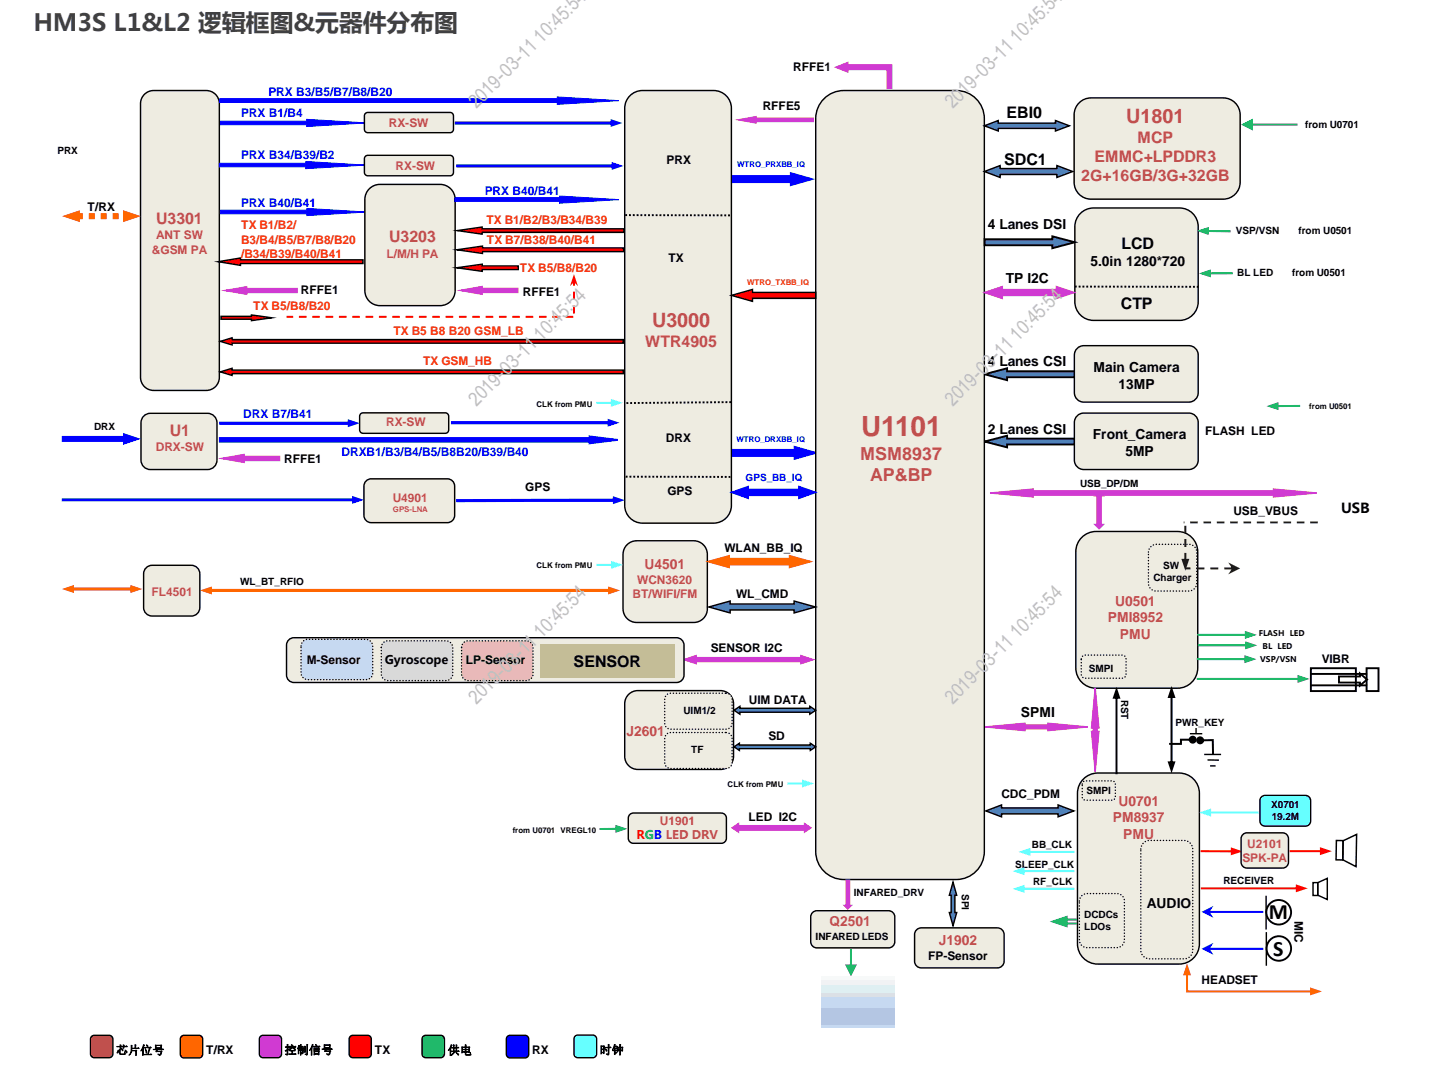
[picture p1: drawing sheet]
<svg xmlns="http://www.w3.org/2000/svg" width="254mm" height="190mm" viewBox="0 0 254 190" stroke-linecap="round" stroke-linejoin="round" font-family="sans-serif">
<path d="M111.9 144.7l.7-.2h15.6a.9 .9 0 0 1 .9 .9v3.6a.9 .9 0 0 1-.9 .9h-15.6a.9 .9 0 0 1-.9-.9v-3.6z" fill-rule="evenodd" fill="#eeece1"/>
<path d="M111.9 144.7l.7-.2h15.6a.9 .9 0 0 1 .9 .9v3.6a.9 .9 0 0 1-.9 .9h-15.6a.9 .9 0 0 1-.9-.9v-3.6z" fill="none" stroke="#000" stroke-width=".25"/>
<path d="M64.1 73.5l.4-.1h14.6a.61 .61 0 0 1 .7 .6v2.4a.61 .61 0 0 1-.7 .6h-14.6a.61 .61 0 0 1-.6-.6v-2.4z" fill-rule="evenodd" fill="#eeece1"/>
<path d="M64.1 73.5l.4-.1h14.6a.61 .61 0 0 1 .7 .6v2.4a.61 .61 0 0 1-.7 .6h-14.6a.61 .61 0 0 1-.6-.6v-2.4z" fill="none" stroke="#000" stroke-width=".25"/>
<path d="M129.3 31.3h11.3v-.5l3.7 1-3.7 1.1v-.5h-11.3z" fill-rule="evenodd" fill="#00f"/>
<path d="M129.3 31.3h11.3v-.5l3.7 1-3.7 1.1v-.5h-11.3z" fill="none" stroke="#00f" stroke-width=".34"/>
<path d="M130 79.9h11.2v-.5l3.8 1.1-3.8 1v-.5h-11.2z" fill-rule="evenodd" fill="#00f"/>
<path d="M130 79.9h11.2v-.5l3.8 1.1-3.8 1v-.5h-11.2z" fill="none" stroke="#00f" stroke-width=".34"/>
<path d="M175 66.5l4-1.1v.6h12.1v1h-12.1v.6z" fill-rule="evenodd" fill="#4f81bd"/>
<path d="M175 66.5l4-1.1v.6h12.1v1h-12.1v.6z" fill="none" stroke="#000" stroke-width=".34"/>
<path d="M175 78.5l4-1.1v.5h12.1v1.1h-12.1v.5z" fill-rule="evenodd" fill="#4f81bd"/>
<path d="M175 78.5l4-1.1v.5h12.1v1.1h-12.1v.5z" fill="none" stroke="#000" stroke-width=".34"/>
<path d="M39.1 21.5h15.4v-.3l10.6 .6-10.6 .7v-.3h-15.4z" fill-rule="evenodd" fill="#00f"/>
<path d="M39.1 21.5h15.4v-.3l10.6 .6-10.6 .7v-.3h-15.4z" fill="none" stroke="#00f" stroke-width=".18"/>
<path d="M146.2 17.9a5 5 0 0 1 3.8-1.8h20a5 5 0 0 1 5 5v130.2a5 5 0 0 1-5 5h-20a5 5 0 0 1-5-5v-130.2a5 5 0 0 1 1.2-3.2z" fill-rule="evenodd" fill="#eeece1"/>
<path d="M146.2 17.9a5 5 0 0 1 3.8-1.8h20a5 5 0 0 1 5 5v130.2a5 5 0 0 1-5 5h-20a5 5 0 0 1-5-5v-130.2a5 5 0 0 1 1.2-3.2z" fill="none" stroke="#000" stroke-width=".25"/>
<path d="M112 17a3.2 3.2 0 0 1 2.2-.9h12.6a3.2 3.2 0 0 1 3.2 3.1v70.6a3.2 3.2 0 0 1-3.2 3.2h-12.6a3.2 3.2 0 0 1-3.2-3.2v-70.6a3.2 3.2 0 0 1 1-2.2z" fill-rule="evenodd" fill="#eeece1"/>
<path d="M112 17a3.2 3.2 0 0 1 2.2-.9h12.6a3.2 3.2 0 0 1 3.2 3.1v70.6a3.2 3.2 0 0 1-3.2 3.2h-12.6a3.2 3.2 0 0 1-3.2-3.2v-70.6a3.2 3.2 0 0 1 1-2.2z" fill="none" stroke="#000" stroke-width=".25"/>
<path d="M191.6 18.5a2.99 2.99 0 0 1 2.3-1.1h23.5a3 3 0 0 1 3 3v12a3 3 0 0 1-3 3h-23.5a3 3 0 0 1-3-3v-12l.1-.7z" fill-rule="evenodd" fill="#eeece1"/>
<path d="M191.6 18.5a2.99 2.99 0 0 1 2.3-1.1h23.5a3 3 0 0 1 3 3v12a3 3 0 0 1-3 3h-23.5a3 3 0 0 1-3-3v-12l.1-.7z" fill="none" stroke="#000" stroke-width=".25"/>
<path d="M191.5 61.9l.7-.4 .4-.1h18.7a1.67 1.67 0 0 1 1.7 1.7v6.7a1.67 1.67 0 0 1-1.7 1.7h-18.7a1.67 1.67 0 0 1-1.6-1.7v-6.7v-.4z" fill-rule="evenodd" fill="#eeece1"/>
<path d="M191.5 61.9l.7-.4 .4-.1h18.7a1.67 1.67 0 0 1 1.7 1.7v6.7a1.67 1.67 0 0 1-1.7 1.7h-18.7a1.67 1.67 0 0 1-1.6-1.7v-6.7v-.4z" fill="none" stroke="#000" stroke-width=".25"/>
<path d="M192 37.9a3.3 3.3 0 0 1 2.4-.9h15.2a3.3 3.3 0 0 1 3.4 3.3v13.3a3.3 3.3 0 0 1-3.4 3.3h-15.2a3.3 3.3 0 0 1-3.3-3.3v-13.3a3.3 3.3 0 0 1 .9-2.4z" fill-rule="evenodd" fill="#eeece1"/>
<path d="M192 37.9a3.3 3.3 0 0 1 2.4-.9h15.2a3.3 3.3 0 0 1 3.4 3.3v13.3a3.3 3.3 0 0 1-3.4 3.3h-15.2a3.3 3.3 0 0 1-3.3-3.3v-13.3a3.3 3.3 0 0 1 .9-2.4z" fill="none" stroke="#000" stroke-width=".25"/>
<path d="M191.5 73.9l.7-.4 .4-.1h18.7a1.67 1.67 0 0 1 1.7 1.7v6.7a1.67 1.67 0 0 1-1.7 1.6h-18.7a1.67 1.67 0 0 1-1.6-1.6v-6.7v-.5z" fill-rule="evenodd" fill="#eeece1"/>
<path d="M191.5 73.9l.7-.4 .4-.1h18.7a1.67 1.67 0 0 1 1.7 1.7v6.7a1.67 1.67 0 0 1-1.7 1.6h-18.7a1.67 1.67 0 0 1-1.6-1.6v-6.7v-.5z" fill="none" stroke="#000" stroke-width=".25"/>
<path d="M25.5 17a2.33 2.33 0 0 1 1.8-.9h9.4a2.33 2.33 0 0 1 2.3 2.3v48.6a2.33 2.33 0 0 1-2.3 2.4h-9.4a2.33 2.33 0 0 1-2.3-2.4v-48.6v-.5z" fill-rule="evenodd" fill="#eeece1"/>
<path d="M25.5 17a2.33 2.33 0 0 1 1.8-.9h9.4a2.33 2.33 0 0 1 2.3 2.3v48.6a2.33 2.33 0 0 1-2.3 2.4h-9.4a2.33 2.33 0 0 1-2.3-2.4v-48.6v-.5z" fill="none" stroke="#000" stroke-width=".25"/>
<path d="M64.9 85.6l.7-.4 .4-.1h13.5a1.3 1.3 0 0 1 1.3 1.3v5.2a1.3 1.3 0 0 1-1.3 1.3h-13.5a1.3 1.3 0 0 1-1.3-1.3v-5.2z" fill-rule="evenodd" fill="#eeece1"/>
<path d="M64.9 85.6l.7-.4 .4-.1h13.5a1.3 1.3 0 0 1 1.3 1.3v5.2a1.3 1.3 0 0 1-1.3 1.3h-13.5a1.3 1.3 0 0 1-1.3-1.3v-5.2z" fill="none" stroke="#000" stroke-width=".25"/>
<path d="M111.1 38.2l19 .1M191.1 50.9l21.9 .1M111.3 71.6l18.7-.1M111.2 84.7l19 .1" fill="none" stroke="#000" stroke-width=".34" stroke-dasharray=".3 .3" stroke-linecap="butt"/>
<path d="M130 87.5l3-1.1v.6h9v-.6l3 1.1-3 1.1v-.6h-9v.6z" fill-rule="evenodd" fill="#00f"/>
<path d="M130 87.5l3-1.1v.6h9v-.6l3 1.1-3 1.1v-.6h-9v.6z" fill="none" stroke="#00f" stroke-width=".25"/>
<path d="M175 52l3.2-1.1v.6h9.6v-.6l3.2 1.1-3.2 1v-.5h-9.6v.5z" fill-rule="evenodd" fill="#d03ad2"/>
<path d="M175 52l3.2-1.1v.6h9.6v-.6l3.2 1.1-3.2 1v-.5h-9.6v.5z" fill="none" stroke="#d03ad2" stroke-width=".25"/>
<path d="M175 30.5l2.8-1.1v.6h10.1v-.6l2.8 1.1-2.8 1v-.5h-10.1v.5z" fill-rule="evenodd" fill="#4f81bd"/>
<path d="M175 30.5l2.8-1.1v.6h10.1v-.6l2.8 1.1-2.8 1v-.5h-10.1v.5z" fill="none" stroke="#000" stroke-width=".25"/>
<path d="M175 22.4l2.4-1v.5h10.2v-.5l2.5 1-2.5 .9v-.5h-10.2v.5z" fill-rule="evenodd" fill="#4f81bd"/>
<path d="M175 22.4l2.4-1v.5h10.2v-.5l2.5 1-2.5 .9v-.5h-10.2v.5z" fill="none" stroke="#000" stroke-width=".25"/>
<path d="M111.7 96.6l.9-.4 .6-.1h10.1a2.42 2.42 0 0 1 2.4 2.4v9.7a2.42 2.42 0 0 1-2.4 2.4h-10.1a2.42 2.42 0 0 1-2.5-2.4v-9.7a2.42 2.42 0 0 1 1-1.9z" fill-rule="evenodd" fill="#eeece1"/>
<path d="M111.7 96.6l.9-.4 .6-.1h10.1a2.42 2.42 0 0 1 2.4 2.4v9.7a2.42 2.42 0 0 1-2.4 2.4h-10.1a2.42 2.42 0 0 1-2.5-2.4v-9.7a2.42 2.42 0 0 1 1-1.9z" fill="none" stroke="#000" stroke-width=".25"/>
<path d="M126 99.8l3.6-1v.5h10.8v-.5l3.6 1-3.6 1v-.5h-10.8v.5z" fill-rule="evenodd" fill="#f60"/>
<path d="M126 99.8l3.6-1v.5h10.8v-.5l3.6 1-3.6 1v-.5h-10.8v.5z" fill="none" stroke="#f60" stroke-width=".34"/>
<path d="M126 107.9l3.8-1.1v.5h11.4v-.5l3.7 1.1-3.7 1v-.5h-11.4v.5z" fill-rule="evenodd" fill="#4f81bd"/>
<path d="M126 107.9l3.8-1.1v.5h11.4v-.5l3.7 1.1-3.7 1v-.5h-11.4v.5z" fill="none" stroke="#000" stroke-width=".25"/>
<g fill="#f60">
<path d="M12.8 104.4h10.7v.5h-10.7zM11 104.7l2.1-.7v1.4zM23.2 104l2.1 .7-2.1 .7z"/>
<path d="M37.3 104.6h71.2v.6h-71.2zM35.5 104.9l2.2-.7v1.4zM108.1 104.2l2.1 .7-2.1 .7z"/>
</g>
<path d="M26.1 100.7l.9-.2h7a1.5 1.5 0 0 1 1.5 1.5v6a1.5 1.5 0 0 1-1.5 1.5h-7a1.5 1.5 0 0 1-1.5-1.5v-6l.1-.5z" fill-rule="evenodd" fill="#eeece1"/>
<path d="M26.1 100.7l.9-.2h7a1.5 1.5 0 0 1 1.5 1.5v6a1.5 1.5 0 0 1-1.5 1.5h-7a1.5 1.5 0 0 1-1.5-1.5v-6l.1-.5z" fill="none" stroke="#000" stroke-width=".25"/>
<path d="M106 100.2v.3h3v-.3zM108.6 99.7v1.4l2.1-.7z" fill="#6ff"/>
<path d="M81.1 88.7v.5h28.2v-.6zM108.9 88.2v1.4l2.2-.7z" fill="#00f"/>
<path d="M13.7 37.9h1v1h-1zM15.8 37.9h1v1h-1zM17.9 37.9h1.1v1h-1.1zM20 37.9h1.1v1h-1.1zM22.1 37.9h.3v1h-.3zM11 38.4l3.2-1v2.1zM21.9 37.4l3.1 1-3.1 1.1z" fill="#f60"/>
<path d="M39 17.6h60.1v-.4l10.9 .7-10.9 .6v-.3h-60.1z" fill-rule="evenodd" fill="#00f"/>
<path d="M39 17.6h60.1v-.4l10.9 .7-10.9 .6v-.3h-60.1z" fill="none" stroke="#00f" stroke-width=".18"/>
<path d="M130 52.5l3.8-1.1v.6h11.2v1h-11.2v.6z" fill-rule="evenodd" fill="#f00"/>
<path d="M130 52.5l3.8-1.1v.6h11.2v1h-11.2v.6z" fill="none" stroke="#000" stroke-width=".25"/>
<path d="M214.5 40.9h4.2v.4l-4.2-.1zM212.7 41l2.2-.7-.1 1.5z" fill="#00b050"/>
<path d="M32.2 184.2l.5-.2h2.7a.66 .66 0 0 1 .6 .6v2.7a.66 .66 0 0 1-.6 .7h-2.7a.66 .66 0 0 1-.7-.7v-2.7z" fill-rule="evenodd" fill="#f60"/>
<path d="M32.2 184.2l.5-.2h2.7a.66 .66 0 0 1 .6 .6v2.7a.66 .66 0 0 1-.6 .7h-2.7a.66 .66 0 0 1-.7-.7v-2.7z" fill="none" stroke="#000" stroke-width=".25"/>
<path d="M62.3 184.2l.4-.2h2.6a.66 .66 0 0 1 .7 .6v2.7a.66 .66 0 0 1-.7 .7h-2.6a.66 .66 0 0 1-.6-.7v-2.7z" fill-rule="evenodd" fill="#f00"/>
<path d="M62.3 184.2l.4-.2h2.6a.66 .66 0 0 1 .7 .6v2.7a.66 .66 0 0 1-.7 .7h-2.6a.66 .66 0 0 1-.6-.7v-2.7z" fill="none" stroke="#000" stroke-width=".25"/>
<path d="M90.2 184.2l.5-.2h2.6a.66 .66 0 0 1 .7 .6v2.7a.66 .66 0 0 1-.7 .7h-2.6a.66 .66 0 0 1-.7-.7v-2.7z" fill-rule="evenodd" fill="#00f"/>
<path d="M90.2 184.2l.5-.2h2.6a.66 .66 0 0 1 .7 .6v2.7a.66 .66 0 0 1-.7 .7h-2.6a.66 .66 0 0 1-.7-.7v-2.7z" fill="none" stroke="#000" stroke-width=".25"/>
<path d="M75.2 184.2l.5-.2h2.6a.66 .66 0 0 1 .7 .6v2.7a.66 .66 0 0 1-.7 .7h-2.6a.66 .66 0 0 1-.7-.7v-2.7z" fill-rule="evenodd" fill="#00b050"/>
<path d="M75.2 184.2l.5-.2h2.6a.66 .66 0 0 1 .7 .6v2.7a.66 .66 0 0 1-.7 .7h-2.6a.66 .66 0 0 1-.7-.7v-2.7z" fill="none" stroke="#000" stroke-width=".25"/>
<path d="M16.3 184.2l.4-.2h2.7a.66 .66 0 0 1 .7 .6v2.7a.66 .66 0 0 1-.7 .7h-2.7a.66 .66 0 0 1-.6-.7v-2.7z" fill-rule="evenodd" fill="#c0504d"/>
<path d="M16.3 184.2l.4-.2h2.7a.66 .66 0 0 1 .7 .6v2.7a.66 .66 0 0 1-.7 .7h-2.7a.66 .66 0 0 1-.6-.7v-2.7z" fill="none" stroke="#000" stroke-width=".25"/>
<path d="M46.3 184.2l.5-.2h2.6a.66 .66 0 0 1 .6 .6v2.7a.66 .66 0 0 1-.6 .7h-2.6a.66 .66 0 0 1-.7-.7v-2.7z" fill-rule="evenodd" fill="#d03ad2"/>
<path d="M46.3 184.2l.5-.2h2.6a.66 .66 0 0 1 .6 .6v2.7a.66 .66 0 0 1-.6 .7h-2.6a.66 .66 0 0 1-.7-.7v-2.7z" fill="none" stroke="#000" stroke-width=".25"/>
<path d="M102.2 184.1l.5-.2h2.7a.67 .67 0 0 1 .6 .7v2.7a.67 .67 0 0 1-.6 .7h-2.7a.67 .67 0 0 1-.7-.7v-2.7z" fill-rule="evenodd" fill="#6ff"/>
<path d="M102.2 184.1l.5-.2h2.7a.67 .67 0 0 1 .6 .7v2.7a.67 .67 0 0 1-.6 .7h-2.7a.67 .67 0 0 1-.7-.7v-2.7z" fill="none" stroke="#000" stroke-width=".25"/>
<path d="M175 42.5h12v-.5l4.1 1.1-4.1 1v-.5h-12z" fill-rule="evenodd" fill="#4f81bd"/>
<path d="M175 42.5h12v-.5l4.1 1.1-4.1 1v-.5h-12z" fill="none" stroke="#000" stroke-width=".34"/>
<path d="M25.5 73.9l.8-.4 .4-.1h10.2a1.66 1.66 0 0 1 1.7 1.7v6.7a1.66 1.66 0 0 1-1.7 1.6h-10.2a1.66 1.66 0 0 1-1.6-1.6v-6.7v-.4z" fill-rule="evenodd" fill="#eeece1"/>
<path d="M25.5 73.9l.8-.4 .4-.1h10.2a1.66 1.66 0 0 1 1.7 1.7v6.7a1.66 1.66 0 0 1-1.7 1.6h-10.2a1.66 1.66 0 0 1-1.6-1.6v-6.7v-.4z" fill="none" stroke="#000" stroke-width=".25"/>
<path d="M39.1 77.9h65.7v-.3l5 .6-5 .6v-.3h-65.7z" fill-rule="evenodd" fill="#00f"/>
<path d="M39.1 77.9h65.7v-.3l5 .6-5 .6v-.3h-65.7z" fill="none" stroke="#00f" stroke-width=".34"/>
<path d="M11 77.5h11.4v1h-11.4zM21.9 76.9l3.1 1.1-3.1 1.1z" fill="#00f"/>
<path d="M64.9 20.2l.5-.2h14.6a.6 .6 0 0 1 .6 .6v2.4a.6 .6 0 0 1-.6 .6h-14.6a.6 .6 0 0 1-.6-.6v-2.4z" fill-rule="evenodd" fill="#eeece1"/>
<path d="M64.9 20.2l.5-.2h14.6a.6 .6 0 0 1 .6 .6v2.4a.6 .6 0 0 1-.6 .6h-14.6a.6 .6 0 0 1-.6-.6v-2.4z" fill="none" stroke="#000" stroke-width=".25"/>
<path d="M40.2 51.6l3.6-.6v.3h8.9v.6h-8.9v.3z" fill-rule="evenodd" fill="#d03ad2"/>
<path d="M40.2 51.6l3.6-.6v.3h8.9v.6h-8.9v.3z" fill="none" stroke="#d03ad2" stroke-width=".34"/>
<path d="M11 88.6h51.9v.5h-51.9zM62.6 88.1l2.1 .7-2.1 .7z" fill="#00f"/>
<path d="M214.9 48.4v.4l4.2-.1v-.3zM213.1 48.6l2.1 .7v-1.4z" fill="#00b050"/>
<path d="M130.5 132.7l.9-.6v.3h12.6v-.3l1 .6-1 .6v-.3h-12.6v.3z" fill-rule="evenodd" fill="#4f81bd"/>
<path d="M130.5 132.7l.9-.6v.3h12.6v-.3l1 .6-1 .6v-.3h-12.6v.3z" fill="none" stroke="#000" stroke-width=".25"/>
<path d="M130.5 126.2l1-.7v.4h12.5v-.4l1 .7-1 .7v-.3h-12.5v.3z" fill-rule="evenodd" fill="#4f81bd"/>
<path d="M130.5 126.2l1-.7v.4h12.5v-.4l1 .7-1 .7v-.3h-12.5v.3z" fill="none" stroke="#000" stroke-width=".25"/>
<path d="M111.6 123.6a2.33 2.33 0 0 1 1.8-.9h14.7a2.33 2.33 0 0 1 2.3 2.4v9.3a2.33 2.33 0 0 1-2.3 2.3h-14.7a2.33 2.33 0 0 1-2.4-2.3v-9.3l.1-.6z" fill-rule="evenodd" fill="#eeece1"/>
<path d="M111.6 123.6a2.33 2.33 0 0 1 1.8-.9h14.7a2.33 2.33 0 0 1 2.3 2.4v9.3a2.33 2.33 0 0 1-2.3 2.3h-14.7a2.33 2.33 0 0 1-2.4-2.3v-9.3l.1-.6z" fill="none" stroke="#000" stroke-width=".25"/>
<path d="M118.6 123.4l.6-.2h9.9a1.06 1.06 0 0 1 1 1.1v4.2a1.06 1.06 0 0 1-1 1.1h-9.9a1.06 1.06 0 0 1-1-1.1v-4.2v-.4z" fill-rule="evenodd" fill="#eeece1"/>
<path d="M118.6 123.4l.6-.2h9.9a1.06 1.06 0 0 1 1 1.1v4.2a1.06 1.06 0 0 1-1 1.1h-9.9a1.06 1.06 0 0 1-1-1.1v-4.2v-.4z" fill="none" stroke="#000" stroke-width=".25" stroke-dasharray="0 .5"/>
<path d="M118.6 130.4l.6-.2h9.9a1.06 1.06 0 0 1 1 1v4.3a1.06 1.06 0 0 1-1 1.1h-9.9a1.06 1.06 0 0 1-1-1.1v-4.3v-.3z" fill-rule="evenodd" fill="#eeece1"/>
<path d="M118.6 130.4l.6-.2h9.9a1.06 1.06 0 0 1 1 1v4.3a1.06 1.06 0 0 1-1 1.1h-9.9a1.06 1.06 0 0 1-1-1.1v-4.3v-.3z" fill="none" stroke="#000" stroke-width=".25" stroke-dasharray="0 .5"/>
<path d="M39.2 37.4h15.4v-.4l10.5 .7-10.5 .6v-.3h-15.4z" fill-rule="evenodd" fill="#00f"/>
<path d="M39.2 37.4h15.4v-.4l10.5 .7-10.5 .6v-.3h-15.4z" fill="none" stroke="#00f" stroke-width=".18"/>
<path d="M65.4 33.8a2.67 2.67 0 0 1 2.1-1h10.7a2.67 2.67 0 0 1 2.7 2.6v16.2a2.67 2.67 0 0 1-2.7 2.7h-10.7a2.67 2.67 0 0 1-2.6-2.7v-16.2v-.6z" fill-rule="evenodd" fill="#eeece1"/>
<path d="M65.4 33.8a2.67 2.67 0 0 1 2.1-1h10.7a2.67 2.67 0 0 1 2.7 2.6v16.2a2.67 2.67 0 0 1-2.7 2.7h-10.7a2.67 2.67 0 0 1-2.6-2.7v-16.2v-.6z" fill="none" stroke="#000" stroke-width=".25"/>
<path d="M81.3 41l4.4-.7v.4h25.2v.6h-25.2v.3z" fill-rule="evenodd" fill="#f00"/>
<path d="M81.3 41l4.4-.7v.4h25.2v.6h-25.2v.3z" fill="none" stroke="#000" stroke-width=".25"/>
<path d="M38.8 46.5l3.9-.7v.4h21.8v.6h-21.8v.4z" fill-rule="evenodd" fill="#f00"/>
<path d="M38.8 46.5l3.9-.7v.4h21.8v.6h-21.8v.4z" fill="none" stroke="#000" stroke-width=".25"/>
<path d="M39.2 66.1l2-.7v.4h69.6v.6h-69.6v.3z" fill-rule="evenodd" fill="#f00"/>
<path d="M39.2 66.1l2-.7v.4h69.6v.6h-69.6v.3z" fill="none" stroke="#000" stroke-width=".25"/>
<path d="M81.2 44.4l4.6-.7v.4h25v.6h-25v.3z" fill-rule="evenodd" fill="#f00"/>
<path d="M81.2 44.4l4.6-.7v.4h25v.6h-25v.3z" fill="none" stroke="#000" stroke-width=".25"/>
<path d="M81.2 47.6l4.5-.7v.4h6.4v.6h-6.4v.3z" fill-rule="evenodd" fill="#f00"/>
<path d="M81.2 47.6l4.5-.7v.4h6.4v.6h-6.4v.3z" fill="none" stroke="#000" stroke-width=".25"/>
<path d="M82 51.6l3.6-.6v.3h6.4v.6h-6.4v.3z" fill-rule="evenodd" fill="#d03ad2"/>
<path d="M82 51.6l3.6-.6v.3h6.4v.6h-6.4v.3z" fill="none" stroke="#d03ad2" stroke-width=".34"/>
<path d="M80.9 35.2h18.6v-.4l10.5 .7-10.5 .6v-.3h-18.6z" fill-rule="evenodd" fill="#00f"/>
<path d="M80.9 35.2h18.6v-.4l10.5 .7-10.5 .6v-.3h-18.6z" fill="none" stroke="#00f" stroke-width=".18"/>
<path d="M39 29h15.4v-.3l10.5 .6-10.5 .7v-.3h-15.4z" fill-rule="evenodd" fill="#00f"/>
<path d="M39 29h15.4v-.3l10.5 .6-10.5 .7v-.3h-15.4z" fill="none" stroke="#00f" stroke-width=".18"/>
<path d="M64.9 27.8l.5-.2h14.6a.61 .61 0 0 1 .6 .6v2.4a.61 .61 0 0 1-.6 .6h-14.6a.61 .61 0 0 1-.6-.6v-2.4z" fill-rule="evenodd" fill="#eeece1"/>
<path d="M64.9 27.8l.5-.2h14.6a.61 .61 0 0 1 .6 .6v2.4a.61 .61 0 0 1-.6 .6h-14.6a.61 .61 0 0 1-.6-.6v-2.4z" fill="none" stroke="#000" stroke-width=".25"/>
<g fill="#00f">
<path d="M80.8 21.6v.5h28.1v-.5zM108.5 21.2v1.4l2.1-.7z"/>
<path d="M81.1 29.2v.6h28v-.6zM108.7 28.8v1.4l2.1-.7z"/>
</g>
<path d="M121.5 117.2l2.2-.7v.4h18.7v-.4l2.2 .7-2.2 .7v-.3h-18.7v.3z" fill-rule="evenodd" fill="#d03ad2"/>
<path d="M121.5 117.2l2.2-.7v.4h18.7v-.4l2.2 .7-2.2 .7v-.3h-18.7v.3z" fill="none" stroke="#d03ad2" stroke-width=".25"/>
<path d="M51.2 113.9l.6-.5 .5-.1h68a1.32 1.32 0 0 1 1.3 1.4v5.3a1.32 1.32 0 0 1-1.3 1.3h-68a1.32 1.32 0 0 1-1.4-1.3v-5.3z" fill-rule="evenodd" fill="#eeece1"/>
<path d="M51.2 113.9l.6-.5 .5-.1h68a1.32 1.32 0 0 1 1.3 1.4v5.3a1.32 1.32 0 0 1-1.3 1.3h-68a1.32 1.32 0 0 1-1.4-1.3v-5.3z" fill="none" stroke="#000" stroke-width=".25"/>
<path d="M96 114.5h23.9v6h-23.9z" fill-rule="evenodd" fill="#c4bd97"/>
<path d="M53.7 114.1l.6-.4 .4-.1h10.4a1.19 1.19 0 0 1 1.2 1.2v4.8a1.19 1.19 0 0 1-1.2 1.2h-10.4a1.19 1.19 0 0 1-1.2-1.2v-4.8z" fill-rule="evenodd" fill="#c6d9f1"/>
<path d="M53.7 114.1l.6-.4 .4-.1h10.4a1.19 1.19 0 0 1 1.2 1.2v4.8a1.19 1.19 0 0 1-1.2 1.2h-10.4a1.19 1.19 0 0 1-1.2-1.2v-4.8z" fill="none" stroke="#000" stroke-width=".25" stroke-dasharray="0 .5"/>
<path d="M68 114.4l.6-.5h.4h10.3a1.18 1.18 0 0 1 1.2 1.2v4.7a1.18 1.18 0 0 1-1.2 1.1h-10.3a1.18 1.18 0 0 1-1.2-1.1v-4.7z" fill-rule="evenodd" fill="#d9d9d9"/>
<path d="M68 114.4l.6-.5h.4h10.3a1.18 1.18 0 0 1 1.2 1.2v4.7a1.18 1.18 0 0 1-1.2 1.1h-10.3a1.18 1.18 0 0 1-1.2-1.1v-4.7z" fill="none" stroke="#000" stroke-width=".25" stroke-dasharray="0 .5"/>
<path d="M82.3 114.4l.5-.5h.4h10.4a1.18 1.18 0 0 1 1.1 1.2v4.7a1.18 1.18 0 0 1-1.1 1.1h-10.4a1.18 1.18 0 0 1-1.2-1.1v-4.7z" fill-rule="evenodd" fill="#e6b9b8"/>
<path d="M82.3 114.4l.5-.5h.4h10.4a1.18 1.18 0 0 1 1.1 1.2v4.7a1.18 1.18 0 0 1-1.1 1.1h-10.4a1.18 1.18 0 0 1-1.2-1.1v-4.7z" fill="none" stroke="#000" stroke-width=".25" stroke-dasharray="0 .5"/>
<g fill="#6ff">
<path d="M106 71.4v.4h2.9v-.4zM108.6 70.9v1.4l2.1-.7z"/>
<path d="M140 139.1v.3h2.9v-.3zM142.6 138.5v1.4l2.1-.7z"/>
</g>
<path d="M163 165.1l.7-.2h13.6a1.18 1.18 0 0 1 1.2 1.2v4.7a1.18 1.18 0 0 1-1.2 1.2h-13.6a1.18 1.18 0 0 1-1.1-1.2v-4.7v-.4z" fill-rule="evenodd" fill="#eeece1"/>
<path d="M163 165.1l.7-.2h13.6a1.18 1.18 0 0 1 1.2 1.2v4.7a1.18 1.18 0 0 1-1.2 1.2h-13.6a1.18 1.18 0 0 1-1.1-1.2v-4.7v-.4z" fill="none" stroke="#000" stroke-width=".25"/>
<path d="M169.4 156.8l.7 2.3h-.4v3.1h.4l-.7 2.3-.7-2.3h.4v-3.1h-.4z" fill-rule="evenodd" fill="#4f81bd"/>
<path d="M169.4 156.8l.7 2.3h-.4v3.1h.4l-.7 2.3-.7-2.3h.4v-3.1h-.4z" fill="none" stroke="#000" stroke-width=".25"/>
<path d="M222.4 22h8.2v.3h-8.2zM220.6 22.1l2.1-1v2.1z" fill="#00b050"/>
<path d="M39.2 60.7l2-.7v.3h69.6v.7h-69.6v.3z" fill-rule="evenodd" fill="#f00"/>
<path d="M39.2 60.7l2-.7v.3h69.6v.7h-69.6v.3z" fill="none" stroke="#000" stroke-width=".25"/>
<path d="M39.3 56.2h5.4v-.2l3.6 .5-3.6 .5v-.3h-5.4z" fill-rule="evenodd" fill="#f00"/>
<path d="M39.3 56.2h5.4v-.2l3.6 .5-3.6 .5v-.3h-5.4z" fill="none" stroke="#000" stroke-width=".25"/>
<path d="M39.6 81.5l3.7-.7v.3h6.4v.7h-6.4v.3z" fill-rule="evenodd" fill="#d03ad2"/>
<path d="M39.6 81.5l3.7-.7v.3h6.4v.7h-6.4v.3z" fill="none" stroke="#d03ad2" stroke-width=".34"/>
<g fill="#00f">
<path d="M80.2 74.8v.6h28.2v-.6zM108 74.4v1.4l2.1-.7z"/>
<path d="M39 74.9v.6h23.2v-.6zM61.8 74.5v1.4l2.1-.7z"/>
</g>
<path d="M226.9 72v.3h4.2v-.3zM225.1 72.2l2.1 .7v-1.4z" fill="#00b050"/>
<path d="M175.1 129.2l7.1-.7v.4h4v-.4l7.1 .7-7.1 .6v-.3h-4v.3z" fill-rule="evenodd" fill="#d03ad2"/>
<path d="M175.1 129.2l7.1-.7v.4h4v-.4l7.1 .7-7.1 .6v-.3h-4v.3z" fill="none" stroke="#d03ad2" stroke-width=".25"/>
<path d="M192.3 95.5a3.6 3.6 0 0 1 2.5-1.1h14.5a3.6 3.6 0 0 1 3.6 3.7v20.6a3.6 3.6 0 0 1-3.6 3.6h-14.5a3.6 3.6 0 0 1-3.6-3.6v-20.6a3.6 3.6 0 0 1 1.1-2.6z" fill-rule="evenodd" fill="#eeece1"/>
<path d="M192.3 95.5a3.6 3.6 0 0 1 2.5-1.1h14.5a3.6 3.6 0 0 1 3.6 3.7v20.6a3.6 3.6 0 0 1-3.6 3.6h-14.5a3.6 3.6 0 0 1-3.6-3.6v-20.6a3.6 3.6 0 0 1 1.1-2.6z" fill="none" stroke="#000" stroke-width=".25"/>
<path d="M224.2 141.6l.7-.2h7.2a.91 .91 0 0 1 .9 .9v3.6a.91 .91 0 0 1-.9 .9h-7.2a.91 .91 0 0 1-1-.9v-3.6z" fill-rule="evenodd" fill="#6ff"/>
<path d="M224.2 141.6l.7-.2h7.2a.91 .91 0 0 1 .9 .9v3.6a.91 .91 0 0 1-.9 .9h-7.2a.91 .91 0 0 1-1-.9v-3.6z" fill="none" stroke="#000" stroke-width=".25"/>
<path d="M192.6 138.4a3.6 3.6 0 0 1 2.5-1h14.5a3.6 3.6 0 0 1 3.6 3.6v26.7a3.6 3.6 0 0 1-3.6 3.6h-14.5a3.6 3.6 0 0 1-3.6-3.6v-26.7a3.6 3.6 0 0 1 1.1-2.6z" fill-rule="evenodd" fill="#eeece1"/>
<path d="M192.6 138.4a3.6 3.6 0 0 1 2.5-1h14.5a3.6 3.6 0 0 1 3.6 3.6v26.7a3.6 3.6 0 0 1-3.6 3.6h-14.5a3.6 3.6 0 0 1-3.6-3.6v-26.7a3.6 3.6 0 0 1 1.1-2.6z" fill="none" stroke="#000" stroke-width=".25"/>
<path d="M204.4 97.3l.7-.5 .4-.1h5.8a1.38 1.38 0 0 1 1.4 1.4v5.5a1.38 1.38 0 0 1-1.4 1.4h-5.8a1.38 1.38 0 0 1-1.4-1.4v-5.5z" fill-rule="evenodd" fill="#eeece1"/>
<path d="M204.4 97.3l.7-.5 .4-.1h5.8a1.38 1.38 0 0 1 1.4 1.4v5.5a1.38 1.38 0 0 1-1.4 1.4h-5.8a1.38 1.38 0 0 1-1.4-1.4v-5.5z" fill="none" stroke="#000" stroke-width=".25" stroke-dasharray="0 .5"/>
<path d="M192.4 159l.8-.2h5.3a1.33 1.33 0 0 1 1.4 1.3v7a1.33 1.33 0 0 1-1.4 1.3h-5.3a1.33 1.33 0 0 1-1.3-1.3v-7v-.4z" fill-rule="evenodd" fill="#eeece1"/>
<path d="M192.4 159l.8-.2h5.3a1.33 1.33 0 0 1 1.4 1.3v7a1.33 1.33 0 0 1-1.4 1.3h-5.3a1.33 1.33 0 0 1-1.3-1.3v-7v-.4z" fill="none" stroke="#000" stroke-width=".25" stroke-dasharray="0 .5"/>
<path d="M211.5 130.4h2.2M212.6 129.4v.9M214 134.1h3M214.6 135l2.1 .1M215.1 136.1h1" fill="none" stroke="#000" stroke-width=".25"/>
<g fill="#000">
<path d="M207.8 132v.4h2.3v-1l-.2 .2h2.1v-.3h-2.3v.9l.2-.2zM211.3 131.4a.71 .71 0 0 0 1.4 0 .71 .71 0 0 0-1.4 0z"/>
<path d="M213.3 131.4v.3h2.3l-.2-.2v2.5h.4l-.1-2.7zM212.6 131.6a.71 .71 0 0 0 1.4 0 .71 .71 0 0 0-1.4 0z"/>
</g>
<path d="M234.2 92.8h-23.8" fill="none" stroke="#060" stroke-width=".34" stroke-dasharray="1.4 1" stroke-linecap="butt"/>
<path d="M189.2 163.9h2.2v.4h-2.2zM189.2 163.2h2.2v.4h-2.2zM186.6 163.8l3.2-1.1v2.1z" fill="#00b050"/>
<path d="M176 87.6l7.6-.7v.4h42.8v-.4l7.6 .7-7.6 .7v-.3h-42.8v.3z" fill-rule="evenodd" fill="#d03ad2"/>
<path d="M176 87.6l7.6-.7v.4h42.8v-.4l7.6 .7-7.6 .7v-.3h-42.8v.3z" fill="none" stroke="#d03ad2" stroke-width=".25"/>
<g fill="#6ff">
<path d="M182.8 151.2v.4h8.2v-.4zM181 151.4l2.1 .7v-1.4z"/>
<path d="M214.9 144.2v.4h8.8v-.4zM213.1 144.4l2.2 .7v-1.4z"/>
</g>
<g fill="#060">
<path d="M217.6 100.8v.4h1.4v-.4zM215.1 100.8v.4h1.4v-.4zM212.7 100.8v.4h1.4v-.4zM210.8 100.8v.4h.8v-.4zM218.3 99.9l.7 1.1-.7 1.1 2.1-1.1z"/>
<path d="M210.5 98.3v1.4h.4v-1.4zM210.5 95.8v1.4h.4v-1.4zM210.5 93.4v1.3h.4v-1.3zM210 99.3l.7 2.1 .7-2.1z"/>
</g>
<path d="M194.7 122.2l.6 7.2h-.3v.6h.3l-.6 7.1-.7-7.1h.3v-.6h-.3z" fill-rule="evenodd" fill="#d03ad2"/>
<path d="M194.7 122.2l.6 7.2h-.3v.6h.3l-.6 7.1-.7-7.1h.3v-.6h-.3z" fill="none" stroke="#d03ad2" stroke-width=".25"/>
<g fill="#000">
<path d="M198.3 123.8h.3v13.8h-.3zM198.5 122l.7 2.2h-1.4z"/>
<path d="M208.1 123.7h.3v12h-.3zM207.5 135.3h1.4l-.7 2.1zM208.2 121.9l.7 2.1h-1.4z"/>
</g>
<path d="M192.4 116.6l.5-.2h6.6a.69 .69 0 0 1 .7 .7v2.7a.69 .69 0 0 1-.7 .7h-6.6a.69 .69 0 0 1-.7-.7v-2.7z" fill-rule="evenodd" fill="#eeece1"/>
<path d="M192.4 116.6l.5-.2h6.6a.69 .69 0 0 1 .7 .7v2.7a.69 .69 0 0 1-.7 .7h-6.6a.69 .69 0 0 1-.7-.7v-2.7z" fill="none" stroke="#000" stroke-width=".25" stroke-dasharray="0 .5"/>
<path d="M192.6 138.8h5.4l.2 .5v2.6l-.5 .3-5.1-.1-.2-.5v-2.3z" fill-rule="evenodd" fill="#eeece1"/>
<path d="M192.6 138.8h5.4l.2 .5v2.6l-.5 .3-5.1-.1-.2-.5v-2.3z" fill="none" stroke="#000" stroke-width=".25" stroke-dasharray="0 .5"/>
<g fill="#00b050">
<path d="M212.8 112.6v.4h8.8v-.4zM221.3 112.1v1.4l2.1-.7z"/>
<path d="M212.9 114.5v.4h8.8v-.4zM221.4 114v1.4l2.1-.7z"/>
<path d="M212.7 117v.3h8.8v-.3zM221.2 116.4v1.4l2.1-.7z"/>
</g>
<path d="M181.8 157.8v.3h9.2v-.3zM180 157.9l2.1 .8v-1.5z" fill="#6ff"/>
<path d="M203.4 149.6l.9-.2h6.2a1.54 1.54 0 0 1 1.5 1.5v18a1.54 1.54 0 0 1-1.5 1.5h-6.2a1.54 1.54 0 0 1-1.5-1.5v-18l.1-.5z" fill-rule="evenodd" fill="#eeece1"/>
<path d="M203.4 149.6l.9-.2h6.2a1.54 1.54 0 0 1 1.5 1.5v18a1.54 1.54 0 0 1-1.5 1.5h-6.2a1.54 1.54 0 0 1-1.5-1.5v-18l.1-.5z" fill="none" stroke="#000" stroke-width=".25" stroke-dasharray="0 .5"/>
<path d="M237.5 149.4h1.2v3.4h-1.2zM238.7 149.4l2.4-1.1-.1 5.7-2.3-1.2z" fill="none" stroke="#000" stroke-width=".26"/>
<g fill="#f00">
<path d="M213.4 151.1h5.7v.4l-5.7-.1zM218.8 150.6l2.1 .7-2.1 .7z"/>
<path d="M213.4 157.7h17.3v.3h-17.3zM230.3 157.2l2.2 .7-2.2 .7z"/>
</g>
<path d="M210.8 173h.4v3.2l-.2-.2h22.2v.4h-22.4zM211 171.2l.7 2.1h-1.4zM232.9 175.5l2.1 .7-2.1 .7z" fill="#f60"/>
<g fill="none" stroke="#000" stroke-width=".34">
<path d="M233 118.7h8v4.1h-8zM233 119.8h10M242.9 118.7h2.1v4.1h-2.1zM233 121.8h10M238 120.2h3.7v-.5l1.3 1.1-1.3 1v-.5h-3.7z"/>
<circle cx="227.3" cy="162.1" r="2.19"/>
</g>
<path d="M225 159.2v6M233.4 156.8h.8v2.3h-.8zM234.2 156.9l1.7-.8v3.8l-1.7-.8z" fill="none" stroke="#000" stroke-width=".25"/>
<path d="M229.2 151.1h5.8v.3h-5.8zM234.6 150.6l2.1 .7-2.1 .7z" fill="#f00"/>
<path d="M220.8 148.4l.5-.3 .3-.1h6.4a1.05 1.05 0 0 1 1 1v4.2a1.05 1.05 0 0 1-1 1.1h-6.4a1.05 1.05 0 0 1-1-1.1v-4.2z" fill-rule="evenodd" fill="#eeece1"/>
<path d="M220.8 148.4l.5-.3 .3-.1h6.4a1.05 1.05 0 0 1 1 1v4.2a1.05 1.05 0 0 1-1 1.1h-6.4a1.05 1.05 0 0 1-1-1.1v-4.2z" fill="none" stroke="#000" stroke-width=".25"/>
<path d="M181.8 154.6v.4h9.2v-.4zM180 154.8l2.1 .7v-1.4z" fill="#6ff"/>
<circle cx="227.3" cy="168.6" r="2.18" fill="none" stroke="#000" stroke-width=".34"/>
<path d="M225.1 165.7v5.9" fill="none" stroke="#000" stroke-width=".25"/>
<g fill="#00f">
<path d="M215 161.9h9.6v.3h-9.6zM213.6 162.1l2.1-1.1-.7 1.1 .7 1z"/>
<path d="M215 168.4h9.6v.4h-9.6zM213.6 168.6l2.1-1-.7 1 .7 1.1z"/>
</g>
<g fill="#00b050">
<path d="M212.7 120.5v.3h18.3v-.3zM230.6 119.9v1.5l2.1-.8z"/>
<path d="M106.6 147.1v.4h3.1v-.4zM109.4 146.6v1.4l2.1-.7z"/>
</g>
<path d="M130.1 147.1l1.2-.8v.4h11.7v-.4l1.1 .8-1.1 .8v-.4h-11.7v.4z" fill-rule="evenodd" fill="#d03ad2"/>
<path d="M130.1 147.1l1.2-.8v.4h11.7v-.4l1.1 .8-1.1 .8v-.4h-11.7v.4z" fill="none" stroke="#d03ad2" stroke-width=".25"/>
<path d="M149.4 12l1-.4v.3h7.8v3.5h-.2v-3.4h-7.6v.3z" fill-rule="evenodd" fill="#d03ad2"/>
<path d="M149.4 12l1-.4v.3h7.8v3.5h-.2v-3.4h-7.6v.3z" fill="none" stroke="#d03ad2" stroke-width=".89" stroke-linecap="butt"/>
<path d="M131.5 21.3l2.8-.5v.2h10.2v.5h-10.2v.3z" fill-rule="evenodd" fill="#d03ad2"/>
<path d="M131.5 21.3l2.8-.5v.2h10.2v.5h-10.2v.3z" fill="none" stroke="#d03ad2" stroke-width=".34"/>
<path d="M101.9 56.3h-51" fill="none" stroke="#f00" stroke-width=".34" stroke-dasharray="1.4 1" stroke-linecap="butt"/>
<path d="M101.8 54.3v1.4h.4v-1.4zM101.8 51.8v1.4h.4v-1.4zM101.8 50.1v.7h.4v-.7zM102 48.7l-.7 2.1 .7-.7 .7 .7z" fill="#f00"/>
<path d="M144.3 162.3l.6-.4 .3-.1h12.7a1.1 1.1 0 0 1 1.1 1.1v4.4a1.1 1.1 0 0 1-1.1 1.1h-12.7a1.1 1.1 0 0 1-1.1-1.1v-4.4z" fill-rule="evenodd" fill="#eeece1"/>
<path d="M144.3 162.3l.6-.4 .3-.1h12.7a1.1 1.1 0 0 1 1.1 1.1v4.4a1.1 1.1 0 0 1-1.1 1.1h-12.7a1.1 1.1 0 0 1-1.1-1.1v-4.4z" fill="none" stroke="#000" stroke-width=".25"/>
<path d="M151.1 168.7h.3v3h-.3zM150.2 171.4h2.1l-1 2.1z" fill="#00b050"/>
<path d="M150.5 156.5h.5v4.5h.2l-.5 .5-.5-.5h.3z" fill-rule="evenodd" fill="#d03ad2"/>
<path d="M150.5 156.5h.5v4.5h.2l-.5 .5-.5-.5h.3z" fill="none" stroke="#d03ad2" stroke-width=".35"/>
<path d="M194.7 88l.7-.6 .6 .6h-.3v5.3h.3l-.6 .6-.7-.6h.4v-5.3z" fill-rule="evenodd" fill="#d03ad2"/>
<path d="M194.7 88l.7-.6 .6 .6h-.3v5.3h.3l-.6 .6-.7-.6h.4v-5.3z" fill="none" stroke="#d03ad2" stroke-width=".35"/>
<path d="M146 173.6h13v9h-13z" fill-rule="evenodd" fill="#fff"/>
<path d="M175.2 144.1l2.8-1.1v.6h10.1v-.6l2.8 1.1-2.8 1.1v-.6h-10.1v.6z" fill-rule="evenodd" fill="#4f81bd"/>
<path d="M175.2 144.1l2.8-1.1v.6h10.1v-.6l2.8 1.1-2.8 1.1v-.6h-10.1v.6z" fill="none" stroke="#000" stroke-width=".25"/>
<text font-size="5" fill="#c0504d" x="153" y="77.5">U1101</text>
<text font-size="4.2" fill="#404040" x="5.9" y="5.4">HM3S L1&amp;L2 逻辑框图&amp;元器件分布图</text>
<g font-size="3.9">
<text x="225.5" y="163.4">M</text>
<text x="226.3" y="169.8">S</text>
</g>
<g font-size="3.5" fill="#c0c0c0">
<text x="84.7" y="19.4" transform="rotate(-45 84.7 19.4)">2019-03-11 10:45:54</text>
<text x="169.3" y="19.4" transform="rotate(-45 169.3 19.4)">2019-03-11 10:45:54</text>
<text x="84.7" y="72.3" transform="rotate(-45 84.7 72.3)">2019-03-11 10:45:54</text>
<text x="169.3" y="72.3" transform="rotate(-45 169.3 72.3)">2019-03-11 10:45:54</text>
<text x="84.7" y="125.2" transform="rotate(-45 84.7 125.2)">2019-03-11 10:45:54</text>
<text x="169.3" y="125.2" transform="rotate(-45 169.3 125.2)">2019-03-11 10:45:54</text>
</g>
<g font-size="3.5" fill="#c0504d">
<text x="200.2" y="21.8">U1801</text>
<text x="115.9" y="58.2">U3000</text>
</g>
<g font-size="3.2" fill="#c0504d">
<text x="152.9" y="81.7">MSM8937</text>
<text x="154.7" y="85.6">AP&amp;BP</text>
</g>
<g font-size="2.8">
<text x="178.9" y="20.9">EBI0</text>
<text x="178.5" y="29.3">SDC1</text>
<text x="199.3" y="44.3">LCD</text>
<text x="199.2" y="55">CTP</text>
<text x="102" y="118.6">SENSOR</text>
</g>
<g font-size="2.8" fill="#c0504d">
<text x="194.6" y="28.8">EMMC+LPDDR3</text>
<text x="202.2" y="25.4">MCP</text>
<text x="192.2" y="32.1">2G+16GB/3G+32GB</text>
<text x="27.7" y="39.8">U3301</text>
<text x="69.2" y="43.1">U3203</text>
<text x="114.7" y="61.7">WTR4905</text>
<text x="30.2" y="77.5">U1</text>
</g>
<g font-size="2.5">
<text x="175.6" y="40.6">4 Lanes DSI</text>
<text x="193.8" y="47.3">5.0in 1280*720</text>
<text x="178.8" y="50.3">TP I2C</text>
<text x="175.6" y="65.1">4 Lanes CSI</text>
<text x="194.3" y="66.1">Main Camera</text>
<text x="198.8" y="69.1">13MP</text>
<text x="175.6" y="77.1">2 Lanes CSI</text>
<text x="194.3" y="78.1">Front_Camera</text>
<text x="200" y="81.1">5MP</text>
<text x="238.4" y="91.2">USB</text>
<text x="181.5" y="127.4">SPMI</text>
<text x="203.8" y="161.3">AUDIO</text>
</g>
<g font-size="2.5" fill="#c0504d">
<text x="114.6" y="101.2">U4501</text>
<text x="198.2" y="107.6">U0501</text>
<text x="196.9" y="110.6">PMI8952</text>
<text x="199.1" y="113.5">PMU</text>
<text x="111.4" y="130.7">J2601</text>
<text x="198.8" y="143.2">U0701</text>
<text x="197.8" y="146.1">PM8937</text>
<text x="199.7" y="149.1">PMU</text>
<text x="147.5" y="164.5">Q2501</text>
<text x="166.9" y="167.9">J1902</text>
</g>
<g font-size="2.1" fill="#00f">
<text x="47.7" y="17">PRX B3/B5/B7/B8/B20</text>
<text x="42.8" y="20.8">PRX B1/B4</text>
<text x="42.8" y="28.2">PRX B34/B39/B2</text>
<text x="86.2" y="34.6">PRX B40/B41</text>
<text x="42.8" y="36.8">PRX B40/B41</text>
<text x="43.2" y="74.3">DRX B7/B41</text>
<text x="60.7" y="81.1">DRXB1/B3/B4/B5/B8B20/B39/B40</text>
</g>
<g font-size="2.1">
<text x="141" y="12.6">RFFE1</text>
<text x="135.6" y="19.5">RFFE5</text>
<text x="118.5" y="29.1">PRX</text>
<text x="15.6" y="37.4">T/RX</text>
<text x="118.8" y="46.5">TX</text>
<text x="53.5" y="52.3">RFFE1</text>
<text x="92.9" y="52.6">RFFE1</text>
<text x="214.2" y="77.3">FLASH LED</text>
<text x="50.5" y="82.3">RFFE1</text>
<text x="118.4" y="78.6">DRX</text>
<text x="93.4" y="87.2">GPS</text>
<text x="118.6" y="88">GPS</text>
<text x="219.2" y="91.4">USB_VBUS</text>
<text x="128.8" y="98">WLAN_BB_IQ</text>
<text x="130.8" y="106.3">WL_CMD</text>
<text x="54.5" y="118">M-Sensor</text>
<text x="68.4" y="118">Gyroscope</text>
<text x="82.8" y="118">LP-Sensor</text>
<text x="126.3" y="115.8">SENSOR I2C</text>
<text x="234.9" y="117.8">VIBR</text>
<text x="133.1" y="125.1">UIM DATA</text>
<text x="136.6" y="131.5">SD</text>
<text x="178" y="141.8">CDC_PDM</text>
<text x="133" y="145.9">LED I2C</text>
<text x="230.1" y="163.7" transform="rotate(90 230.1 163.7)">MIC</text>
<text x="165" y="170.6">FP-Sensor</text>
<text x="213.6" y="174.8">HEADSET</text>
<text x="20.6" y="187.4">芯片位号</text>
<text x="36.6" y="187.4">T/RX</text>
<text x="50.6" y="187.3">控制信号</text>
<text x="66.6" y="187.4">TX</text>
<text x="79.6" y="187.4">供电</text>
<text x="94.6" y="187.4">RX</text>
<text x="106.6" y="187.3">时钟</text>
</g>
<g font-size="2.1" fill="#c0504d">
<text x="69.1" y="22.5">RX-SW</text>
<text x="70.3" y="30.2">RX-SW</text>
<text x="27" y="45.1">&amp;GSM PA</text>
<text x="27.7" y="42.5">ANT SW</text>
<text x="68.7" y="45.8">L/M/H PA</text>
<text x="68.6" y="75.7">RX-SW</text>
<text x="27.7" y="80.2">DRX-SW</text>
<text x="69.8" y="89.2">U4901</text>
<text x="26.9" y="106">FL4501</text>
<text x="112.4" y="106.3">BT/WIFI/FM</text>
<text x="113.3" y="103.8">WCN3620</text>
<text x="117.3" y="146.6">U1901</text>
<text x="220.8" y="153.2">SPK-PA</text>
<text x="221.7" y="150.6">U2101</text>
</g>
<g font-size="2.1" fill="#f30">
<text x="42.8" y="40.7">TX B1/B2/</text>
<text x="86.5" y="39.8">TX B1/B2/B3/B34/B39</text>
<text x="42.8" y="45.8">/B34/B39/B40/B41</text>
<text x="42.8" y="43.3">B3/B4/B5/B7/B8/B20</text>
<text x="86.5" y="43.4">TX B7/B38/B40/B41</text>
<text x="92.4" y="48.3">TX B5/B8/B20</text>
<text x="45" y="55.1">TX B5/B8/B20</text>
<text x="69.9" y="59.5">TX B5 B8 B20 GSM_LB</text>
<text x="75.2" y="64.8">TX GSM_HB</text>
</g>
<text font-size="2.1" fill="#f00" x="113.1" y="149.1">RGB LED DRV</text>
<g font-size="1.8">
<text x="232" y="22.8">from U0701</text>
<text x="10.2" y="27.4">PRX</text>
<text x="219.7" y="41.6">VSP/VSN</text>
<text x="230.8" y="41.6">from U0501</text>
<text x="219.9" y="49">BL LED</text>
<text x="229.7" y="49">from U0501</text>
<text x="16.7" y="76.5">DRX</text>
<text x="192" y="86.5">USB_DP/DM</text>
<text x="206.8" y="101.2">SW</text>
<text x="42.7" y="104">WL_BT_RFIO</text>
<text x="205" y="103.3">Charger</text>
<text x="193.5" y="119.4">SMPI</text>
<text x="199.3" y="124.3" transform="rotate(90 199.3 124.3)">RST</text>
<text x="121.5" y="126.9">UIM1/2</text>
<text x="209" y="128.9">PWR_KEY</text>
<text x="122.8" y="133.7">TF</text>
<text x="193.1" y="141.1">SMPI</text>
<text x="226" y="143.7">X0701</text>
<text x="226" y="145.8">19.2M</text>
<text x="180.5" y="154.3">SLEEP_CLK</text>
<text x="183.4" y="150.7">BB_CLK</text>
<text x="151.7" y="159.3">INFARED_DRV</text>
<text x="171" y="158.9" transform="rotate(90 171 158.9)">SPI</text>
<text x="183.6" y="157.3">RF_CLK</text>
<text x="217.5" y="157.1">RECEIVER</text>
<text x="145" y="167.1">INFARED LEDS</text>
<text x="192.7" y="163.2">DCDCs</text>
<text x="192.7" y="165.3">LDOs</text>
</g>
<text font-size="1.8" fill="#00f" x="132.5" y="85.4">GPS_BB_IQ</text>
<g font-size="1.4" fill="#00f">
<text x="131" y="29.8">WTRO_PRXBB_IQ</text>
<text x="130.9" y="78.6">WTRO_DRXBB_IQ</text>
</g>
<text font-size="1.4" fill="#f30" x="132.8" y="50.7">WTRO_TXBB_IQ</text>
<g font-size="1.4">
<text x="95.4" y="72.4">CLK from PMU</text>
<text x="232.7" y="72.6">from U0501</text>
<text x="95.4" y="100.9">CLK from PMU</text>
<text x="223.7" y="113.1">FLASH LED</text>
<text x="224" y="117.6">VSP/VSN</text>
<text x="224.4" y="115.4">BL LED</text>
<text x="129.3" y="139.8">CLK from PMU</text>
<text x="91.1" y="148">from U0701 VREGL10</text>
</g>
<text font-size="1.4" fill="#c0504d" x="69.8" y="91">GPS-LNA</text>
</svg>
